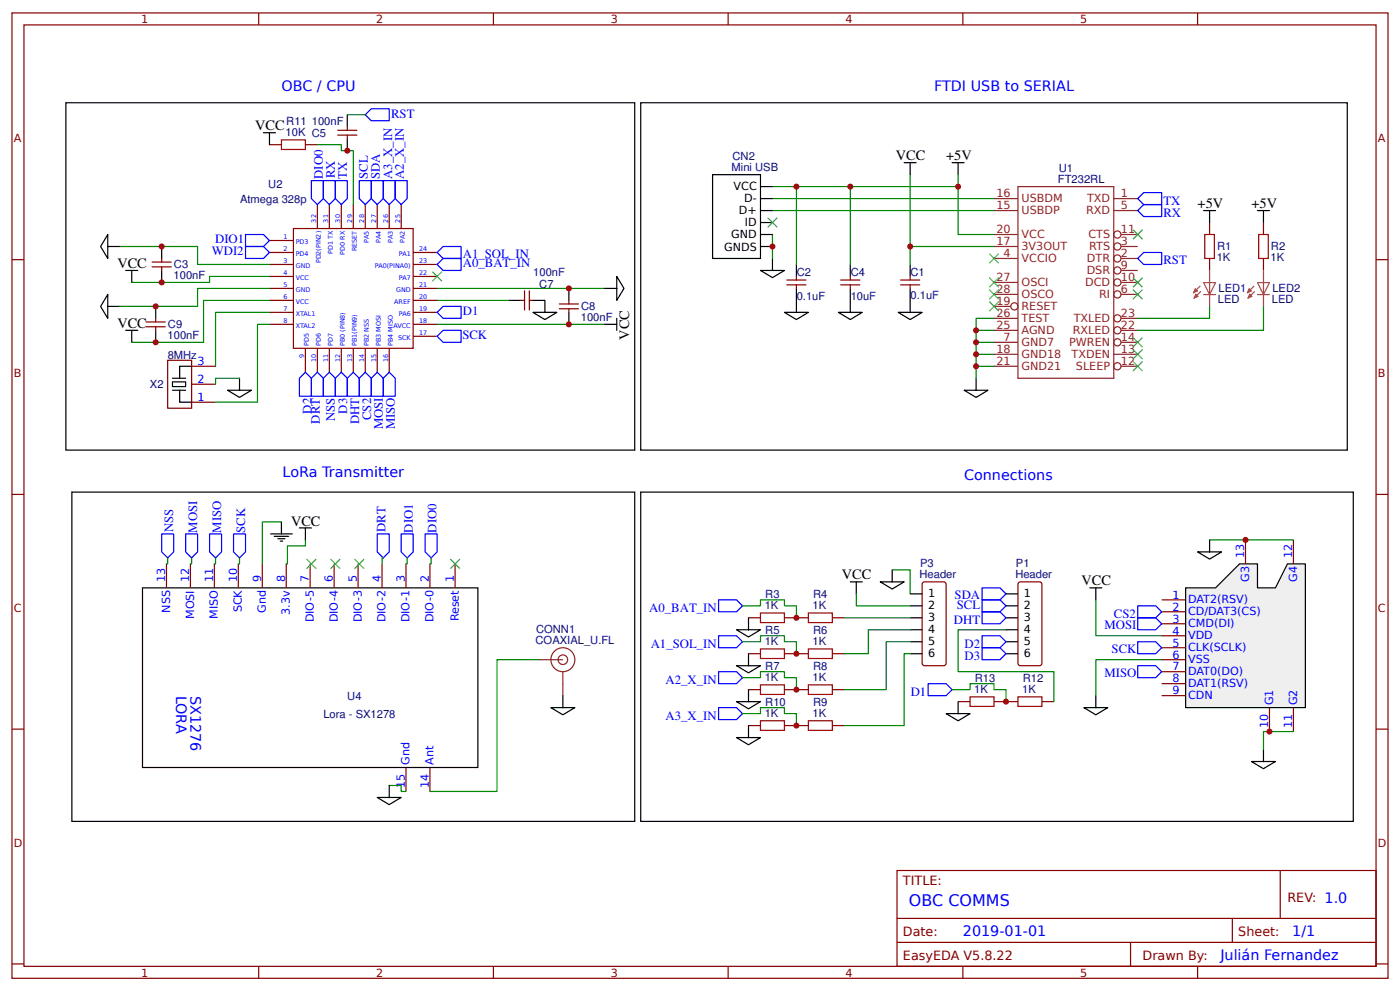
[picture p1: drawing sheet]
<svg xmlns="http://www.w3.org/2000/svg" width="309mm" height="219mm" viewBox="0 0 309 219" stroke-linecap="round" stroke-linejoin="round" font-family="sans-serif">
<g fill="none" stroke="#800" stroke-width=".26">
<path d="M2.6 2.9h304.1v213.2h-304.1zM5.3 5.5h298.7v208h-298.7zM57.1 2.9v2.6M109 2.9v2.6M160.9 2.9v2.6M212.7 2.9v2.6M264.6 2.9v2.6M59.5 32h2.7M67.5 32h2.6M74.6 28.8h4.2M74.6 29.8h4.2M76.7 28v.8"/>
<path d="M76.7 29.8v.8M2.6 57.4h2.7M33.6 57.9h4.2M33.6 58.9h4.2M35.7 57.1v.8M35.7 58.9v.8M59.5 53.1h5.3M59.5 55.8h5.3M59.5 58.4h5.3M64.8 50.5h26.5v26.4h-26.5zM70.1 45.2v5.3M72.8 45.2v5.3"/>
<path d="M75.4 45.2v5.3M78.1 45.2v5.3M80.7 45.2v5.3M83.3 45.2v5.3M86 45.2v5.3M88.6 45.2v5.3M91.3 55.8h5.3M91.3 58.4h5.3M267.2 49.2v2.6M267.2 57.1v2.6M304 57.4h2.7M32.3 71.1h4.2"/>
<path d="M32.3 72.2h4.2M34.4 70.3v.8M34.4 72.2v.8M37 79.6h5.3v10.6h-5.3zM59.5 61.1h5.3M59.5 63.7h5.3M59.5 66.4h5.3M59.5 69h5.3M59.5 71.6h5.3M67.5 76.9v5.3M70.1 76.9v5.3M72.8 76.9v5.3"/>
<path d="M75.4 76.9v5.3M78.1 76.9v5.3M80.7 76.9v5.3M83.3 76.9v5.3M86 76.9v5.3M91.3 61.1h5.3M91.3 63.7h5.3M91.3 66.4h5.3M91.3 69h5.3M91.3 71.6h5.3M91.3 74.3h5.3M115.1 66.4h.8"/>
<path d="M115.9 64.2v4.3M116.9 66.4h.8M116.9 64.2v4.3M123.6 67.2h4.2M123.6 68.2h4.2M125.7 66.4v.8M125.7 68.2v.8M173.8 61.9h4.3M173.8 62.9h4.3M175.9 61.1v.8M175.9 62.9v.8M185.7 61.9h4.3"/>
<path d="M185.7 62.9h4.3M187.9 61.1v.8M187.9 62.9v.8M199 61.9h4.2M199 62.9h4.2M201.1 61.1v.8M201.1 62.9v.8M42.3 88.8h5.3M42.3 84.9h5.3M42.3 80.9h5.3M2.6 109.2h2.7M304 109.2h2.7"/>
<path d="M36.8 124.6v5.3M42.1 124.6v5.3M47.4 124.6v5.3M52.7 124.6v5.3M57.9 124.6v5.3M63.2 124.6v5.3M68.5 124.6v5.3M73.8 124.6v5.3M79.1 124.6v5.3M84.4 124.6v5.3M89.7 124.6v5.3M95 124.6v5.3"/>
<path d="M100.5 124.6v5.3M165.4 136.5h2.6M173.3 136.5h5.3M183.9 136.5h2.6M203.8 128.8l.5-.3h4.2l.4 .3 .1 .3v17.4l-.2 .5-.3 .1h-4.2l-.3-.1-.3-.5zM225 128.8l.4-.3h4.3l.4 .3 .1 .3v17.4l-.3 .5-.2 .1h-4.3l-.2-.1-.3-.5zM165.4 144.4h2.6M165.4 152.3h2.6M173.3 144.4h5.3M173.3 152.3h5.3M183.9 144.4h2.6M183.9 152.3h2.6"/>
<path d="M211.7 155h2.6M219.6 155h5.3M230.2 155h2.6M2.6 161.1h2.7M89.7 169.5v5.3M95 169.5v5.3M165.4 160.3h2.6M173.3 160.3h5.3M183.9 160.3h2.6M304 161.1h2.7M198.2 192.3h105.8v21.2h-105.8zM282.8 192.3v10.6"/>
<path d="M2.6 212.9h2.7M57.1 213.5v2.6M109 213.5v2.6M160.9 213.5v2.6M198.2 202.9h105.8M198.2 208.2h105.8M212.7 213.5v2.6M249.8 208.2v5.3M264.6 213.5v2.6M272.3 202.9v5.3M304 212.9h2.7"/>
</g>
<g fill="none" stroke="#080" stroke-width=".26">
<path d="M70.1 32h5.3v1.3h2.7v11.9M76.7 25.3h4M201.1 38.6v19.8M211.7 38.6v2.6M26.5 54.5h17.2v3.9h15.8M170.7 41.2h41v10.6h7.9M170.7 43.9h48.9M170.7 46.5h48.9M170.7 51.8v5.3M175.9 41.2v17.2M187.9 41.2v17.2M201.1 54.5h18.5"/>
<path d="M59.5 63.7h-15.8v4h-17.2M59.5 69h-11.9v11.9M59.5 66.4h-14.5v9.2h-15.9M59.5 61.1h-13.2v1.3h-17.2M59.5 71.6h-2.6v17.2h-9.3M96.6 63.7h37M96.6 71.6h37M96.6 66.4h15.8M215.6 78.3h4M215.6 75.6h4M215.6 73h4M219.6 70.3h-4v13.3"/>
<path d="M267.2 67.7v2.6h-15.8M279.1 67.7v5.3h-27.7M52.9 83.6h-5.3v1.3M215.6 80.9h4M62.2 115.3h-4.3v9.3M67.5 119.3v1.3h-4v4h-.3M37 123.2v1.4h-.2M42.3 123.2v1.4h-.2M47.6 123.2v1.4h-.2M52.9 123.2v1.4h-.2M84.7 123.2h-.3v1.4M90 123.2v1.4h-.3"/>
<path d="M95.2 123.2v1.4h-.2M164 133.8h4v-1.3h5.3v1.3h2.6v2.7M186.5 136.5h14.6M189.2 131.2v2.6h11.9M197.1 125.9h4v5.3M201.1 139.1h-9.3v5.3h-5.3M222.2 139.1h-10.5v9.3h21.1v6.6M119.1 145.7h-9.3v29.1h-14.8M164 141.8h4v-1.4h5.3v1.4h2.6v2.6M164 149.7h4v-1.3h5.3v1.3h2.6v2.6M164 157.6h4v-1.3h5.3v1.3h2.6v2.7M201.1 141.8h-5.3v10.5h-9.3"/>
<path d="M201.1 144.4h-1.3v15.9h-13.3M210.3 152.3h4v-1.3h5.3v1.3h2.6v2.7M86 173.5h2.6v1.3h1.1"/>
</g>
<g fill="none" stroke="#000" stroke-width=".26">
<path d="M14.6 22.7h125.6v76.7h-125.6zM58.2 29.3h2.7M59.5 29.3v2.7M76.7 25.3v2.7M76.7 30.6v2.7M157.4 38.6h10.6v18.5h-10.6zM199.8 35.9h2.6M201.1 35.9v2.7M210.3 35.9h2.7M211.7 35.9v2.7M23.8 51.8v5.3l-1.6-2.6zM23.8 54.5h2.7"/>
<path d="M27.8 59.7h2.6M29.1 59.7v2.7M35.7 54.5v2.6M35.7 59.7v2.7M168 59.7h5.3l-2.6 1.6zM168 54.5h2.7M168 46.5h2.7M168 41.2h2.7M168 43.9h2.7M168 49.2h2.7M168 51.8h2.7M170.7 57.1v2.6"/>
<path d="M175.9 58.4v2.7M187.9 58.4v2.7M201.1 58.4v2.7M265.9 46.5h2.7M267.2 46.5v2.7M277.8 46.5h2.7M279.1 46.5v2.7M23.8 65v5.3l-1.6-2.6zM23.8 67.7h2.7M27.8 73h2.6M29.1 73v2.6M34.4 67.7v2.6"/>
<path d="M34.4 73v2.6M112.4 66.4h2.7M117.7 69h5.3l-2.6 1.6zM117.7 66.4h2.7v2.6M125.7 63.7v2.7M125.7 69v2.6M133.6 63.7h2.7M133.6 71.6h2.7M136.3 61.1l1.5 2.6-1.5 2.7zM136.3 70.3v2.7M173.3 69h5.3l-2.7 1.6zM175.9 63.7v5.3"/>
<path d="M185.2 69h5.3l-2.6 1.6zM187.9 63.7v5.3M198.4 69h5.3l-2.6 1.6zM201.1 63.7v5.3M38.1 84.3h2.9v1.1h-2.9zM38.1 83.6h2.9M38.1 86.2h2.9M39.7 86.2v2.6h2.6M42.3 80.9h-2.6v2.7M50.3 86.2h5.3l-2.7 1.6zM52.9 83.6v2.6M213 86.2h5.3l-2.7 1.6z"/>
<path d="M215.6 83.6v2.6M15.9 108.7h124.3v72.8h-124.3zM59.8 118h4.8M60.6 118.5h3.2M61.4 119h1.6M61.9 119.5h.5M62.2 115.3v2.7M66.1 116.6h2.7M67.5 116.6v2.7M141.6 108.7h157.4v72.8h-157.4zM31.5 129.9h74.1v39.6h-74.1zM162.7 139.1h5.3l-2.6 1.6z"/>
<path d="M165.4 136.5v2.6M187.9 128.5h2.6M189.2 128.5v2.7M194.5 128.5h5.3l-2.7 1.6zM197.1 125.9v2.6M201.1 131.2h2.6M201.1 133.8h2.6M201.1 136.5h2.6M201.1 139.1h2.6M222.2 131.2h2.7M222.2 133.8h2.7M222.2 136.5h2.7"/>
<path d="M222.2 139.1h2.7M121.7 156.3h5.3l-2.6 1.6zM124.4 153.7v2.6M162.7 147.1h5.3l-2.6 1.5zM162.7 155h5.3l-2.6 1.6zM165.4 144.4v2.7M165.4 152.3v2.7M201.1 141.8h2.6M201.1 144.4h2.6M209 157.6h5.3l-2.6 1.6zM211.7 155v2.6M222.2 141.8h2.7"/>
<path d="M222.2 144.4h2.7M83.3 176.2h5.3l-2.6 1.5zM86 173.5v2.7M162.7 162.9h5.3l-2.6 1.6zM165.4 160.3v2.6"/>
</g>
<g fill="none" stroke="#00f" stroke-width=".26">
<path d="M68.8 39.9h2.6v4l-1.3 1.3-1.3-1.3zM71.4 39.9h2.7v4l-1.3 1.3-1.4-1.3zM74.1 39.9h2.6v4l-1.3 1.3-1.3-1.3zM79.4 39.9h2.6v4l-1.3 1.3-1.3-1.3zM80.7 25.3l1.3-1.3h4v2.7h-4zM82 39.9h2.7v4l-1.4 1.3-1.3-1.3zM84.7 39.9h2.6v4l-1.3 1.3-1.3-1.3zM87.3 39.9h2.7v4l-1.4 1.3-1.3-1.3zM54.2 54.5h4l1.3 1.3-1.3 1.3h-4zM54.2 51.8h4l1.3 1.3-1.3 1.4h-4zM96.6 58.4l1.3-1.3h4v2.6h-4zM96.6 55.8l1.3-1.3h4v2.6h-4z"/>
<path d="M252.7 42.5h3.9v2.7h-3.9l-1.3-1.3zM252.7 45.2h3.9v2.6h-3.9l-1.3-1.3zM252.7 55.8h3.9v2.6h-3.9l-1.3-1.3zM96.6 74.3l1.3-1.3h4v2.6h-4zM96.6 69l1.3-1.3h4v2.6h-4zM67.5 82.2l1.3 1.4v3.9h-2.7v-3.9zM68.8 83.6l1.3-1.4 1.3 1.4v3.9h-2.6zM72.8 82.2l1.3 1.4v3.9h-2.7v-3.9zM75.4 82.2l1.3 1.4v3.9h-2.6v-3.9zM78.1 82.2l1.3 1.4v3.9h-2.7v-3.9zM83.3 82.2l1.4 1.4v3.9h-2.7v-3.9zM86 82.2l1.3 1.4v3.9h-2.6v-3.9z"/>
<path d="M35.7 118h2.7v3.9l-1.4 1.3-1.3-1.3zM41 118h2.7v3.9l-1.4 1.3-1.3-1.3zM46.3 118h2.6v3.9l-1.3 1.3-1.3-1.3zM51.6 118h2.6v3.9l-1.3 1.3-1.3-1.3zM83.3 118h2.7v3.9l-1.3 1.3-1.4-1.3zM88.6 118h2.7v3.9l-1.3 1.3-1.4-1.3zM93.9 118h2.7v3.9l-1.4 1.3-1.3-1.3zM158.7 132.5h4l1.3 1.3-1.3 1.3h-4zM217 129.9h3.9l1.3 1.3-1.3 1.3h-3.9zM217 132.5h3.9l1.3 1.3-1.3 1.3h-3.9zM217 135.1h3.9l1.3 1.4-1.3 1.3h-3.9zM158.7 140.4h4l1.3 1.4-1.3 1.3h-4z"/>
<path d="M158.7 148.4h4l1.3 1.3-1.3 1.3h-4zM158.7 156.3h4l1.3 1.3-1.3 1.4h-4zM205.1 151h3.9l1.3 1.3-1.3 1.4h-3.9zM217 140.4h3.9l1.3 1.4-1.3 1.3h-3.9zM217 143.1h3.9l1.3 1.3-1.3 1.3h-3.9z"/>
</g>
<g fill="none" stroke="#8d2323" stroke-width=".26">
<path d="M219.6 54.5h5.3M219.6 43.9h5.3M219.6 46.5h5.3M219.6 57.1h5.3M219.6 51.8h5.3M224.9 41.2h21.2v42.4h-21.2zM246.1 43.9h5.3M246.1 46.5h5.3M247.6 59.7h3.8M247.6 54.5h3.8M247.6 57.1h3.8M247.6 51.8h3.8"/>
<path d="M219.6 67.7h3.7M219.6 62.4h5.3M219.6 65h5.3M219.6 75.6h5.3M219.6 78.3h5.3M219.6 73h5.3M219.6 70.3h5.3M246.1 78.3h5.3M247.6 62.4h3.8M247.6 65h3.8M247.6 75.6h3.8M247.6 73h3.8"/>
<path d="M247.6 70.3h3.8M219.6 80.9h5.3M247.6 80.9h3.8M119.1 145.7h5.3M124.4 148.4v5.3"/>
<circle cx="246.9" cy="59.7" r=".79"/>
<circle cx="246.9" cy="51.8" r=".79"/>
<circle cx="246.9" cy="54.5" r=".79"/>
<circle cx="246.9" cy="57.1" r=".79"/>
<circle cx="224.1" cy="67.7" r=".79"/>
<circle cx="246.9" cy="65" r=".79"/>
<circle cx="246.9" cy="62.4" r=".79"/>
<circle cx="246.9" cy="73" r=".79"/>
<circle cx="246.9" cy="70.3" r=".79"/>
<circle cx="246.9" cy="75.6" r=".79"/>
<circle cx="246.9" cy="80.9" r=".79"/>
<circle cx="124.4" cy="145.7" r="2.65"/>
<circle cx="124.4" cy="145.7" r="1.06"/>
</g>
<path d="M267.2 59.7v2.6M265.1 63.2l-1.4 1.5M265.2 64.4l-1.4 1.5M265.9 62.4h2.7l-1.4 2.7zM265.9 65.1h2.7M267.2 62.4v5.3" fill="none" stroke="#a54b4b" stroke-width=".26"/>
<g fill="#a54b4b" stroke="#a54b4b" stroke-width=".22">
<path d="M264.1 63.8l.5 .5-.9 .4z"/>
<path d="M264.2 64.9l.5 .6-.9 .4z"/>
</g>
<path d="M62.2 30.9h5.3v2.1h-5.3zM266.2 51.8h2.1v5.3h-2.1zM168 135.4h5.3v2.1h-5.3zM178.6 135.4h5.3v2.1h-5.3zM168 143.4h5.3v2.1h-5.3zM168 151.3h5.3v2.1h-5.3zM168 159.2h5.3v2.1h-5.3zM178.6 143.4h5.3v2.1h-5.3zM178.6 151.3h5.3v2.1h-5.3zM178.6 159.2h5.3v2.1h-5.3zM214.3 153.9h5.3v2.2h-5.3zM224.9 153.9h5.3v2.2h-5.3z" fill="none" stroke="#a00000" stroke-width=".26"/>
<g fill="#000" stroke="#3c3" stroke-width=".26">
<path d="M169.6 48.1l2.1 2.1zM171.7 48.1l-2.1 2.1z"/>
<path d="M218.5 56l2.2 2.2zM220.7 56l-2.2 2.2z"/>
<path d="M250.3 50.7l2.1 2.2zM252.4 50.7l-2.1 2.2z"/>
<path d="M95.5 60l2.1 2.1zM95.5 62.1l2.1-2.1z"/>
<path d="M218.5 61.3l2.2 2.1zM220.7 61.3l-2.2 2.1z"/>
<path d="M218.5 64l2.2 2.1zM220.7 64l-2.2 2.1z"/>
<path d="M218.5 66.6l2.2 2.1zM220.7 66.6l-2.2 2.1z"/>
<path d="M250.3 64l2.1 2.1zM252.4 64l-2.1 2.1z"/>
<path d="M250.3 61.3l2.1 2.1zM252.4 61.3l-2.1 2.1z"/>
<path d="M250.3 74.6l2.1 2.1zM252.4 74.6l-2.1 2.1z"/>
<path d="M250.3 77.2l2.1 2.1zM252.4 77.2l-2.1 2.1z"/>
<path d="M250.3 79.9l2.1 2.1zM252.4 79.9l-2.1 2.1z"/>
<path d="M67.7 123.5l2.1 2.1zM67.7 125.6l2.1-2.1z"/>
<path d="M73 123.5l2.1 2.1zM73 125.6l2.1-2.1z"/>
<path d="M78.3 123.5l2.1 2.1zM80.4 123.5l-2.1 2.1z"/>
<path d="M99.5 123.5l2.1 2.1zM99.5 125.6l2.1-2.1z"/>
</g>
<path d="M261.9 129.9h6.7l5.2-5.3h4v5.3h4l2.6-5.3h4v31.7h-26.5z" fill="#efefef" stroke="#000" stroke-width=".26"/>
<g fill="none" stroke="#800" stroke-width=".26">
<path d="M279.1 49.2v2.6M279.1 57.1v2.6M275.2 119.3v5.3M285.8 119.3v5.3M256.6 132.5h5.3M256.6 135.1h5.3M256.6 137.8h5.3M256.6 140.4h5.3M256.6 143.1h5.3M256.6 145.7h5.3M256.6 148.4h5.3M256.6 151h5.3"/>
<path d="M256.6 153.7h5.3M280.5 156.3v5.3M285.8 156.3v5.3"/>
</g>
<path d="M80.7 82.2l1.3 1.4v3.9h-2.6v-3.9zM251.4 133.8h3.9l1.3 1.3-1.3 1.4h-3.9zM251.4 136.5h3.9l1.3 1.3-1.3 1.3h-3.9zM251.4 147.1h3.9l1.3 1.3-1.3 1.3h-3.9zM251.4 141.8h3.9l1.3 1.3-1.3 1.3h-3.9z" fill="none" stroke="#00f" stroke-width=".26"/>
<path d="M141.6 22.7h156.1v76.7h-156.1zM267.2 119.3v2.6M240.8 129.9h2.6M242.1 129.9v2.6M264.6 121.9h5.3l-2.7 1.6zM239.4 156.3h5.3l-2.6 1.6zM242.1 153.7v2.6M276.5 168.2h5.3l-2.7 1.6zM279.1 165.6v2.6" fill="none" stroke="#000" stroke-width=".26"/>
<path d="M267.2 119.3h18.6M242.1 132.5v7.9h14.5M256.6 145.7h-14.5v8M285.8 161.6h-6.7v4" fill="none" stroke="#080" stroke-width=".26"/>
<path d="M278.1 51.8h2.1v5.3h-2.1z" fill="none" stroke="#a00000" stroke-width=".26"/>
<path d="M279.1 59.7v2.6M277 63.2l-1.4 1.5M277.2 64.4l-1.5 1.5M277.8 62.4h2.7l-1.4 2.7zM277.8 65.1h2.7M279.1 62.4v5.3" fill="none" stroke="#a54b4b" stroke-width=".26"/>
<g fill="#a54b4b" stroke="#a54b4b" stroke-width=".22">
<path d="M276 63.8l.5 .5-.9 .4z"/>
<path d="M276.1 64.9l.5 .6-.9 .4z"/>
</g>
<g fill="#c00">
<circle cx="275.2" cy="119.3" r=".66"/>
<circle cx="280.5" cy="161.6" r=".66"/>
<circle cx="222.2" cy="155" r=".66"/>
<circle cx="175.9" cy="160.3" r=".66"/>
<circle cx="187.9" cy="41.2" r=".66"/>
<circle cx="201.1" cy="54.5" r=".66"/>
<circle cx="175.9" cy="41.2" r=".66"/>
<circle cx="215.6" cy="73" r=".66"/>
<circle cx="215.6" cy="78.3" r=".66"/>
<circle cx="35.7" cy="62.4" r=".66"/>
<circle cx="34.4" cy="75.6" r=".66"/>
<circle cx="35.7" cy="54.5" r=".66"/>
<circle cx="34.4" cy="67.7" r=".66"/>
<circle cx="125.7" cy="63.7" r=".66"/>
<circle cx="125.7" cy="71.6" r=".66"/>
<circle cx="215.6" cy="80.9" r=".66"/>
<circle cx="215.6" cy="75.6" r=".66"/>
<circle cx="211.7" cy="41.2" r=".66"/>
<circle cx="175.9" cy="136.5" r=".66"/>
<circle cx="175.9" cy="152.3" r=".66"/>
<circle cx="175.9" cy="144.4" r=".66"/>
<circle cx="170.7" cy="54.5" r=".66"/>
<circle cx="76.7" cy="33.3" r=".66"/>
</g>
<text font-size="3.5" fill="#00f" x="200.8" y="200.2">OBC COMMS</text>
<g font-size="3.2" fill="#00f">
<text x="62.2" y="20.1">OBC / CPU</text>
<text x="206.4" y="20.1">FTDI USB to SERIAL</text>
<text x="62.4" y="105.3">LoRa Transmitter</text>
<text x="213" y="106">Connections</text>
<text x="38.9" y="153.7" transform="rotate(90 38.9 153.7)">LORA</text>
<text x="42.1" y="153.7" transform="rotate(90 42.1 153.7)">SX1276</text>
<text x="212.7" y="206.9">2019-01-01</text>
<text x="285.5" y="206.9">1/1</text>
<text x="269.6" y="212.1">Julián Fernandez</text>
</g>
<g font-size="3.2">
<text x="56.4" y="28.8">VCC</text>
<text x="197.9" y="35.4">VCC</text>
<text x="209" y="35.4">+5V</text>
<text x="264.6" y="46">+5V</text>
<text x="276.5" y="46">+5V</text>
<text x="25.9" y="59.2">VCC</text>
<text x="25.9" y="72.4">VCC</text>
<text x="139" y="75" transform="rotate(-90 139 75)">VCC</text>
<text x="64.3" y="116.1">VCC</text>
<text x="186" y="128">VCC</text>
<text x="238.9" y="129.3">VCC</text>
</g>
<g font-size="2.8" fill="#00f">
<text x="86.4" y="26">RST</text>
<text x="71.3" y="39.5" transform="rotate(-90 71.3 39.5)">DIO0</text>
<text x="74" y="39.4" transform="rotate(-90 74 39.4)">RX</text>
<text x="76.6" y="39.5" transform="rotate(-90 76.6 39.5)">TX</text>
<text x="81.3" y="39.5" transform="rotate(-90 81.3 39.5)">SCL</text>
<text x="83.9" y="39.5" transform="rotate(-90 83.9 39.5)">SDA</text>
<text x="86.6" y="39.5" transform="rotate(-90 86.6 39.5)">A3_X_IN</text>
<text x="89.3" y="39.5" transform="rotate(-90 89.3 39.5)">A2_X_IN</text>
<text x="257" y="45.2">TX</text>
<text x="257" y="47.8">RX</text>
<text x="47.5" y="53.8">DIO1</text>
<text x="46.8" y="56.4">WDI2</text>
<text x="102.3" y="58.9">A0_BAT_IN</text>
<text x="102.3" y="57.1">A1_SOL_IN</text>
<text x="257" y="58.4">RST</text>
<text x="102.3" y="69.5">D1</text>
<text x="102.1" y="74.9">SCK</text>
<text x="68.8" y="91.4" transform="rotate(-90 68.8 91.4)">D2</text>
<text x="70.6" y="93.6" transform="rotate(-90 70.6 93.6)">DRT</text>
<text x="74" y="93" transform="rotate(-90 74 93)">NSS</text>
<text x="76.7" y="91.4" transform="rotate(-90 76.7 91.4)">D3</text>
<text x="79.4" y="93.7" transform="rotate(-90 79.4 93.7)">DHT</text>
<text x="82" y="92.8" transform="rotate(-90 82 92.8)">CS2</text>
<text x="84.6" y="94.8" transform="rotate(-90 84.6 94.8)">MOSI</text>
<text x="87.2" y="94.8" transform="rotate(-90 87.2 94.8)">MISO</text>
<text x="38.3" y="117.6" transform="rotate(-90 38.3 117.6)">NSS</text>
<text x="43.6" y="117.7" transform="rotate(-90 43.6 117.7)">MOSI</text>
<text x="48.8" y="117.7" transform="rotate(-90 48.8 117.7)">MISO</text>
<text x="54.1" y="117.7" transform="rotate(-90 54.1 117.7)">SCK</text>
<text x="85.2" y="117.5" transform="rotate(-90 85.2 117.5)">DRT</text>
<text x="91.2" y="117.7" transform="rotate(-90 91.2 117.7)">DIO1</text>
<text x="96.5" y="117.7" transform="rotate(-90 96.5 117.7)">DIO0</text>
<text x="143.4" y="135.1">A0_BAT_IN</text>
<text x="210.8" y="137.8">DHT</text>
<text x="210.9" y="132.4">SDA</text>
<text x="211.4" y="134.5">SCL</text>
<text x="246.1" y="136.5">CS2</text>
<text x="143.8" y="143.1">A1_SOL_IN</text>
<text x="213.1" y="143.1">D2</text>
<text x="244" y="139">MOSI</text>
<text x="213.1" y="145.7">D3</text>
<text x="244" y="149.6">MISO</text>
<text x="245.6" y="144.3">SCK</text>
<text x="147.1" y="151">A2_X_IN</text>
<text x="201.2" y="153.7">D1</text>
<text x="147.1" y="159">A3_X_IN</text>
</g>
<g font-size="2.8" fill="#800">
<text x="199.5" y="195.5">TITLE:</text>
<text x="284.4" y="199.2">REV: 1.0</text>
<text x="199.5" y="206.9">Date:</text>
<text x="273.6" y="206.9">Sheet:</text>
<text x="199.5" y="212.1">EasyEDA V5.8.22</text>
<text x="252.4" y="212.1">Drawn By:</text>
</g>
<g font-size="2.5" fill="#800">
<text x="31.2" y="5.1">1</text>
<text x="83.1" y="5.1">2</text>
<text x="134.9" y="5.1">3</text>
<text x="186.8" y="5.1">4</text>
<text x="238.7" y="5.1">5</text>
<text x="3" y="31.4">A</text>
<text x="304.4" y="31.4">A</text>
<text x="3" y="83.3">B</text>
<text x="304.4" y="83.3">B</text>
<text x="3" y="135.1">C</text>
<text x="304.4" y="135.1">C</text>
<text x="3" y="187">D</text>
<text x="304.4" y="187">D</text>
<text x="31.2" y="215.7">1</text>
<text x="83.1" y="215.7">2</text>
<text x="134.9" y="215.7">3</text>
<text x="186.8" y="215.7">4</text>
<text x="238.7" y="215.7">5</text>
</g>
<g font-size="2.5" fill="#000080">
<text x="63.2" y="27.7">R11</text>
<text x="68.9" y="27.7">100nF</text>
<text x="63.1" y="30.1">10K C5</text>
<text x="161.8" y="35.3">CN2</text>
<text x="59.3" y="41.5">U2</text>
<text x="161.6" y="37.8">Mini USB</text>
<text x="233.7" y="40.4">FT232RL</text>
<text x="233.9" y="37.9">U1</text>
<text x="53" y="44.8">Atmega 328p</text>
<text x="38.4" y="59.3">C3</text>
<text x="268.8" y="57.7">1K</text>
<text x="268.9" y="55.3">R1</text>
<text x="280.7" y="57.7">1K</text>
<text x="280.8" y="55.3">R2</text>
<text x="38.4" y="61.7">100nF</text>
<text x="117.8" y="60.9">100nF</text>
<text x="119.1" y="63.6">C7</text>
<text x="176" y="60.9">C2</text>
<text x="187.9" y="60.9">C4</text>
<text x="201.2" y="66">0.1uF</text>
<text x="201.2" y="60.9">C1</text>
<text x="269.2" y="64.6">LED1</text>
<text x="281.1" y="64.6">LED2</text>
<text x="128.3" y="71">100nF</text>
<text x="128.4" y="68.5">C8</text>
<text x="176" y="66.2">0.1uF</text>
<text x="187.9" y="66.2">10uF</text>
<text x="269.1" y="67">LED</text>
<text x="281" y="67">LED</text>
<text x="37" y="74.9">100nF</text>
<text x="37.1" y="72.5">C9</text>
<text x="37" y="79.2">8MHz</text>
<text x="33.1" y="85.8">X2</text>
<text x="203.3" y="125.3">P3</text>
<text x="224.4" y="125.3">P1</text>
<text x="203.2" y="127.7">Header</text>
<text x="224.3" y="127.7">Header</text>
<text x="168.9" y="134.6">1K</text>
<text x="169.1" y="132.2">R3</text>
<text x="179.5" y="134.6">1K</text>
<text x="179.7" y="132.2">R4</text>
<text x="118.3" y="142.3">COAXIAL_U.FL</text>
<text x="118.4" y="139.8">CONN1</text>
<text x="168.9" y="142.6">1K</text>
<text x="169.1" y="140.1">R5</text>
<text x="179.5" y="142.6">1K</text>
<text x="179.7" y="140.1">R6</text>
<text x="169.1" y="148.1">R7</text>
<text x="179.7" y="148.1">R8</text>
<text x="76.7" y="154.6">U4</text>
<text x="168.9" y="150.5">1K</text>
<text x="179.5" y="150.5">1K</text>
<text x="215.2" y="153.1">1K</text>
<text x="215.4" y="150.7">R13</text>
<text x="225.8" y="153.1">1K</text>
<text x="226" y="150.7">R12</text>
<text x="71.4" y="158.5">Lora - SX1278</text>
<text x="168.9" y="158.4">1K</text>
<text x="169.1" y="156">R10</text>
<text x="179.5" y="158.4">1K</text>
<text x="179.7" y="156">R9</text>
</g>
<g font-size="2.5">
<text x="162.1" y="42">VCC</text>
<text x="163.2" y="47.3">D+</text>
<text x="164.4" y="44.7">D-</text>
<text x="161.6" y="52.6">GND</text>
<text x="164.6" y="50">ID</text>
<text x="160" y="55.5">GNDS</text>
<text x="205.1" y="132">1</text>
<text x="226.2" y="132">1</text>
<text x="205.1" y="134.6">2</text>
<text x="205.1" y="137.3">3</text>
<text x="226.2" y="134.6">2</text>
<text x="226.2" y="137.3">3</text>
<text x="205.1" y="139.9">4</text>
<text x="205.1" y="142.6">5</text>
<text x="226.2" y="139.9">4</text>
<text x="226.2" y="142.6">5</text>
<text x="205.1" y="145.2">6</text>
<text x="226.2" y="145.2">6</text>
</g>
<g font-size="2.5" fill="#8d2323">
<text x="220.2" y="43.6">16</text>
<text x="220.2" y="46.2">15</text>
<text x="225.7" y="44.7">USBDM</text>
<text x="225.7" y="47.3">USBDP</text>
<text x="240" y="47.3">RXD</text>
<text x="240.2" y="44.7">TXD</text>
<text x="247.6" y="43.6">1</text>
<text x="247.6" y="46.2">5</text>
<text x="220.2" y="51.5">20</text>
<text x="225.7" y="52.6">VCC</text>
<text x="240.5" y="52.6">CTS</text>
<text x="247.6" y="51.5">11</text>
<text x="220.2" y="54.2">17</text>
<text x="221.7" y="56.8">4</text>
<text x="225.7" y="55.2">3V3OUT</text>
<text x="225.7" y="57.9">VCCIO</text>
<text x="240.1" y="57.9">DTR</text>
<text x="240.7" y="55.2">RTS</text>
<text x="247.6" y="59.5">9</text>
<text x="247.6" y="54.2">3</text>
<text x="247.6" y="56.8">2</text>
<text x="220.2" y="62.1">27</text>
<text x="220.2" y="64.8">28</text>
<text x="225.7" y="63.2">OSCI</text>
<text x="225.7" y="65.8">OSCO</text>
<text x="239.7" y="63.2">DCD</text>
<text x="240.1" y="60.5">DSR</text>
<text x="242.8" y="65.8">RI</text>
<text x="247.6" y="62.1">10</text>
<text x="247.6" y="64.8">6</text>
<text x="220.2" y="67.4">19</text>
<text x="220.2" y="70.1">26</text>
<text x="225.7" y="68.5">RESET</text>
<text x="225.7" y="71.1">TEST</text>
<text x="237.2" y="71.1">TXLED</text>
<text x="247.6" y="70.1">23</text>
<text x="220.2" y="78">18</text>
<text x="220.2" y="72.7">25</text>
<text x="221.7" y="75.4">7</text>
<text x="225.7" y="76.4">GND7</text>
<text x="225.7" y="73.8">AGND</text>
<text x="236.2" y="76.4">PWREN</text>
<text x="237" y="73.8">RXLED</text>
<text x="247.6" y="72.7">22</text>
<text x="247.6" y="75.4">14</text>
<text x="247.6" y="78">13</text>
<text x="220.2" y="80.6">21</text>
<text x="225.7" y="79.1">GND18</text>
<text x="225.7" y="81.7">GND21</text>
<text x="236.8" y="79.1">TXDEN</text>
<text x="237.7" y="81.7">SLEEP</text>
<text x="247.6" y="80.6">12</text>
</g>
<g font-size="2.5" fill="#00f">
<text x="43.7" y="80.6">3</text>
<text x="43.7" y="88.6">1</text>
<text x="43.7" y="84.6">2</text>
<text x="274.9" y="123.2" transform="rotate(-90 274.9 123.2)">13</text>
<text x="285.5" y="123.2" transform="rotate(-90 285.5 123.2)">12</text>
<text x="36.5" y="128.5" transform="rotate(-90 36.5 128.5)">13</text>
<text x="41.8" y="128.5" transform="rotate(-90 41.8 128.5)">12</text>
<text x="47.1" y="128.5" transform="rotate(-90 47.1 128.5)">11</text>
<text x="52.4" y="128.5" transform="rotate(-90 52.4 128.5)">10</text>
<text x="57.7" y="128.5" transform="rotate(-90 57.7 128.5)">9</text>
<text x="63" y="128.5" transform="rotate(-90 63 128.5)">8</text>
<text x="68.3" y="128.5" transform="rotate(-90 68.3 128.5)">7</text>
<text x="73.6" y="128.5" transform="rotate(-90 73.6 128.5)">6</text>
<text x="78.8" y="128.5" transform="rotate(-90 78.8 128.5)">5</text>
<text x="84.1" y="128.5" transform="rotate(-90 84.1 128.5)">4</text>
<text x="89.4" y="128.5" transform="rotate(-90 89.4 128.5)">3</text>
<text x="94.7" y="128.5" transform="rotate(-90 94.7 128.5)">2</text>
<text x="100.3" y="128.5" transform="rotate(-90 100.3 128.5)">1</text>
<text x="276" y="128.6" transform="rotate(-90 276 128.6)">G3</text>
<text x="286.5" y="128.6" transform="rotate(-90 286.5 128.6)">G4</text>
<text x="37.6" y="135.4" transform="rotate(-90 37.6 135.4)">NSS</text>
<text x="42.9" y="136.8" transform="rotate(-90 42.9 136.8)">MOSI</text>
<text x="48.2" y="136.8" transform="rotate(-90 48.2 136.8)">MISO</text>
<text x="53.4" y="135.3" transform="rotate(-90 53.4 135.3)">SCK</text>
<text x="58.7" y="135.4" transform="rotate(-90 58.7 135.4)">Gnd</text>
<text x="64" y="135.8" transform="rotate(-90 64 135.8)">3.3v</text>
<text x="69.3" y="137.5" transform="rotate(-90 69.3 137.5)">DIO-5</text>
<text x="74.6" y="137.5" transform="rotate(-90 74.6 137.5)">DIO-4</text>
<text x="79.9" y="137.5" transform="rotate(-90 79.9 137.5)">DIO-3</text>
<text x="85.2" y="137.5" transform="rotate(-90 85.2 137.5)">DIO-2</text>
<text x="90.5" y="137.5" transform="rotate(-90 90.5 137.5)">DIO-1</text>
<text x="95.8" y="137.5" transform="rotate(-90 95.8 137.5)">DIO-0</text>
<text x="101.3" y="137.3" transform="rotate(-90 101.3 137.3)">Reset</text>
<text x="259" y="132.2">1</text>
<text x="259" y="134.9">2</text>
<text x="259" y="137.5">3</text>
<text x="262.5" y="133.3">DAT2(RSV)</text>
<text x="262.5" y="135.9">CD/DAT3(CS)</text>
<text x="259" y="140.2">4</text>
<text x="259" y="142.8">5</text>
<text x="262.5" y="138.6">CMD(DI)</text>
<text x="262.5" y="141.2">VDD</text>
<text x="262.5" y="143.9">CLK(SCLK)</text>
<text x="259" y="145.5">6</text>
<text x="259" y="148.1">7</text>
<text x="262.5" y="146.5">VSS</text>
<text x="262.5" y="149.2">DAT0(DO)</text>
<text x="259" y="150.8">8</text>
<text x="259" y="153.4">9</text>
<text x="262.5" y="151.8">DAT1(RSV)</text>
<text x="262.5" y="154.5">CDN</text>
<text x="281.3" y="155.8" transform="rotate(-90 281.3 155.8)">G1</text>
<text x="286.5" y="155.8" transform="rotate(-90 286.5 155.8)">G2</text>
<text x="280.2" y="160.8" transform="rotate(-90 280.2 160.8)">10</text>
<text x="285.5" y="160.8" transform="rotate(-90 285.5 160.8)">11</text>
<text x="90.5" y="169" transform="rotate(-90 90.5 169)">Gnd</text>
<text x="95.8" y="169" transform="rotate(-90 95.8 169)">Ant</text>
<text x="89.4" y="174" transform="rotate(-90 89.4 174)">15</text>
<text x="94.7" y="174" transform="rotate(-90 94.7 174)">14</text>
</g>
<g font-size="1.4" fill="#00f">
<text x="62.6" y="52.9">1</text>
<text x="65.4" y="53.9">PD3</text>
<text x="69.8" y="49.2" transform="rotate(-90 69.8 49.2)">32</text>
<text x="72.5" y="49.2" transform="rotate(-90 72.5 49.2)">31</text>
<text x="75.1" y="49.2" transform="rotate(-90 75.1 49.2)">30</text>
<text x="77.8" y="49.2" transform="rotate(-90 77.8 49.2)">29</text>
<text x="80.4" y="49.2" transform="rotate(-90 80.4 49.2)">28</text>
<text x="81.5" y="53.6" transform="rotate(-90 81.5 53.6)">PA5</text>
<text x="83.1" y="49.2" transform="rotate(-90 83.1 49.2)">27</text>
<text x="84.1" y="53.6" transform="rotate(-90 84.1 53.6)">PA4</text>
<text x="85.7" y="49.2" transform="rotate(-90 85.7 49.2)">26</text>
<text x="86.8" y="53.6" transform="rotate(-90 86.8 53.6)">PA3</text>
<text x="88.4" y="49.2" transform="rotate(-90 88.4 49.2)">25</text>
<text x="89.4" y="53.6" transform="rotate(-90 89.4 53.6)">PA2</text>
<text x="62.6" y="55.5">2</text>
<text x="62.6" y="58.2">3</text>
<text x="65.4" y="56.6">PD4</text>
<text x="65.4" y="59.2">GND</text>
<text x="70.9" y="58.2" transform="rotate(-90 70.9 58.2)">PD2(PIN2)</text>
<text x="73.6" y="56.1" transform="rotate(-90 73.6 56.1)">PD1 TX</text>
<text x="76.2" y="56.2" transform="rotate(-90 76.2 56.2)">PD0 RX</text>
<text x="78.8" y="55.5" transform="rotate(-90 78.8 55.5)">RESET</text>
<text x="82.8" y="59.2">PA0(PINA0)</text>
<text x="88.1" y="56.6">PA1</text>
<text x="92.6" y="58.2">23</text>
<text x="92.6" y="55.5">24</text>
<text x="62.6" y="60.8">4</text>
<text x="62.6" y="63.4">5</text>
<text x="65.4" y="61.9">VCC</text>
<text x="65.4" y="64.5">GND</text>
<text x="87.5" y="64.5">GND</text>
<text x="88.1" y="61.9">PA7</text>
<text x="92.6" y="63.4">21</text>
<text x="92.6" y="60.8">22</text>
<text x="62.6" y="66.1">6</text>
<text x="62.6" y="68.7">7</text>
<text x="62.6" y="71.4">8</text>
<text x="65.4" y="67.2">VCC</text>
<text x="65.4" y="69.8">XTAL1</text>
<text x="87.1" y="67.2">AREF</text>
<text x="88.1" y="69.8">PA6</text>
<text x="92.6" y="71.4">18</text>
<text x="92.6" y="68.7">19</text>
<text x="92.6" y="66.1">20</text>
<text x="65.4" y="72.4">XTAL2</text>
<text x="68.3" y="76.4" transform="rotate(-90 68.3 76.4)">PD5</text>
<text x="70.9" y="76.4" transform="rotate(-90 70.9 76.4)">PD6</text>
<text x="73.6" y="76.4" transform="rotate(-90 73.6 76.4)">PD7</text>
<text x="76.2" y="76.4" transform="rotate(-90 76.2 76.4)">PB0 (PIN8)</text>
<text x="78.8" y="76.4" transform="rotate(-90 78.8 76.4)">PB1(PIN9)</text>
<text x="81.5" y="76.4" transform="rotate(-90 81.5 76.4)">PB2 NSS</text>
<text x="84.1" y="76.4" transform="rotate(-90 84.1 76.4)">PB3 MOSI</text>
<text x="86.8" y="76.4" transform="rotate(-90 86.8 76.4)">PB4 MISO</text>
<text x="86.9" y="72.4">AVCC</text>
<text x="87.9" y="75.1">SCK</text>
<text x="92.6" y="74">17</text>
<text x="67.2" y="79.2" transform="rotate(-90 67.2 79.2)">9</text>
<text x="69.8" y="80.1" transform="rotate(-90 69.8 80.1)">10</text>
<text x="72.5" y="80.1" transform="rotate(-90 72.5 80.1)">11</text>
<text x="75.1" y="80.1" transform="rotate(-90 75.1 80.1)">12</text>
<text x="77.8" y="80.1" transform="rotate(-90 77.8 80.1)">13</text>
<text x="80.4" y="80.1" transform="rotate(-90 80.4 80.1)">14</text>
<text x="83.1" y="80.1" transform="rotate(-90 83.1 80.1)">15</text>
<text x="85.7" y="80.1" transform="rotate(-90 85.7 80.1)">16</text>
</g>
</svg>
